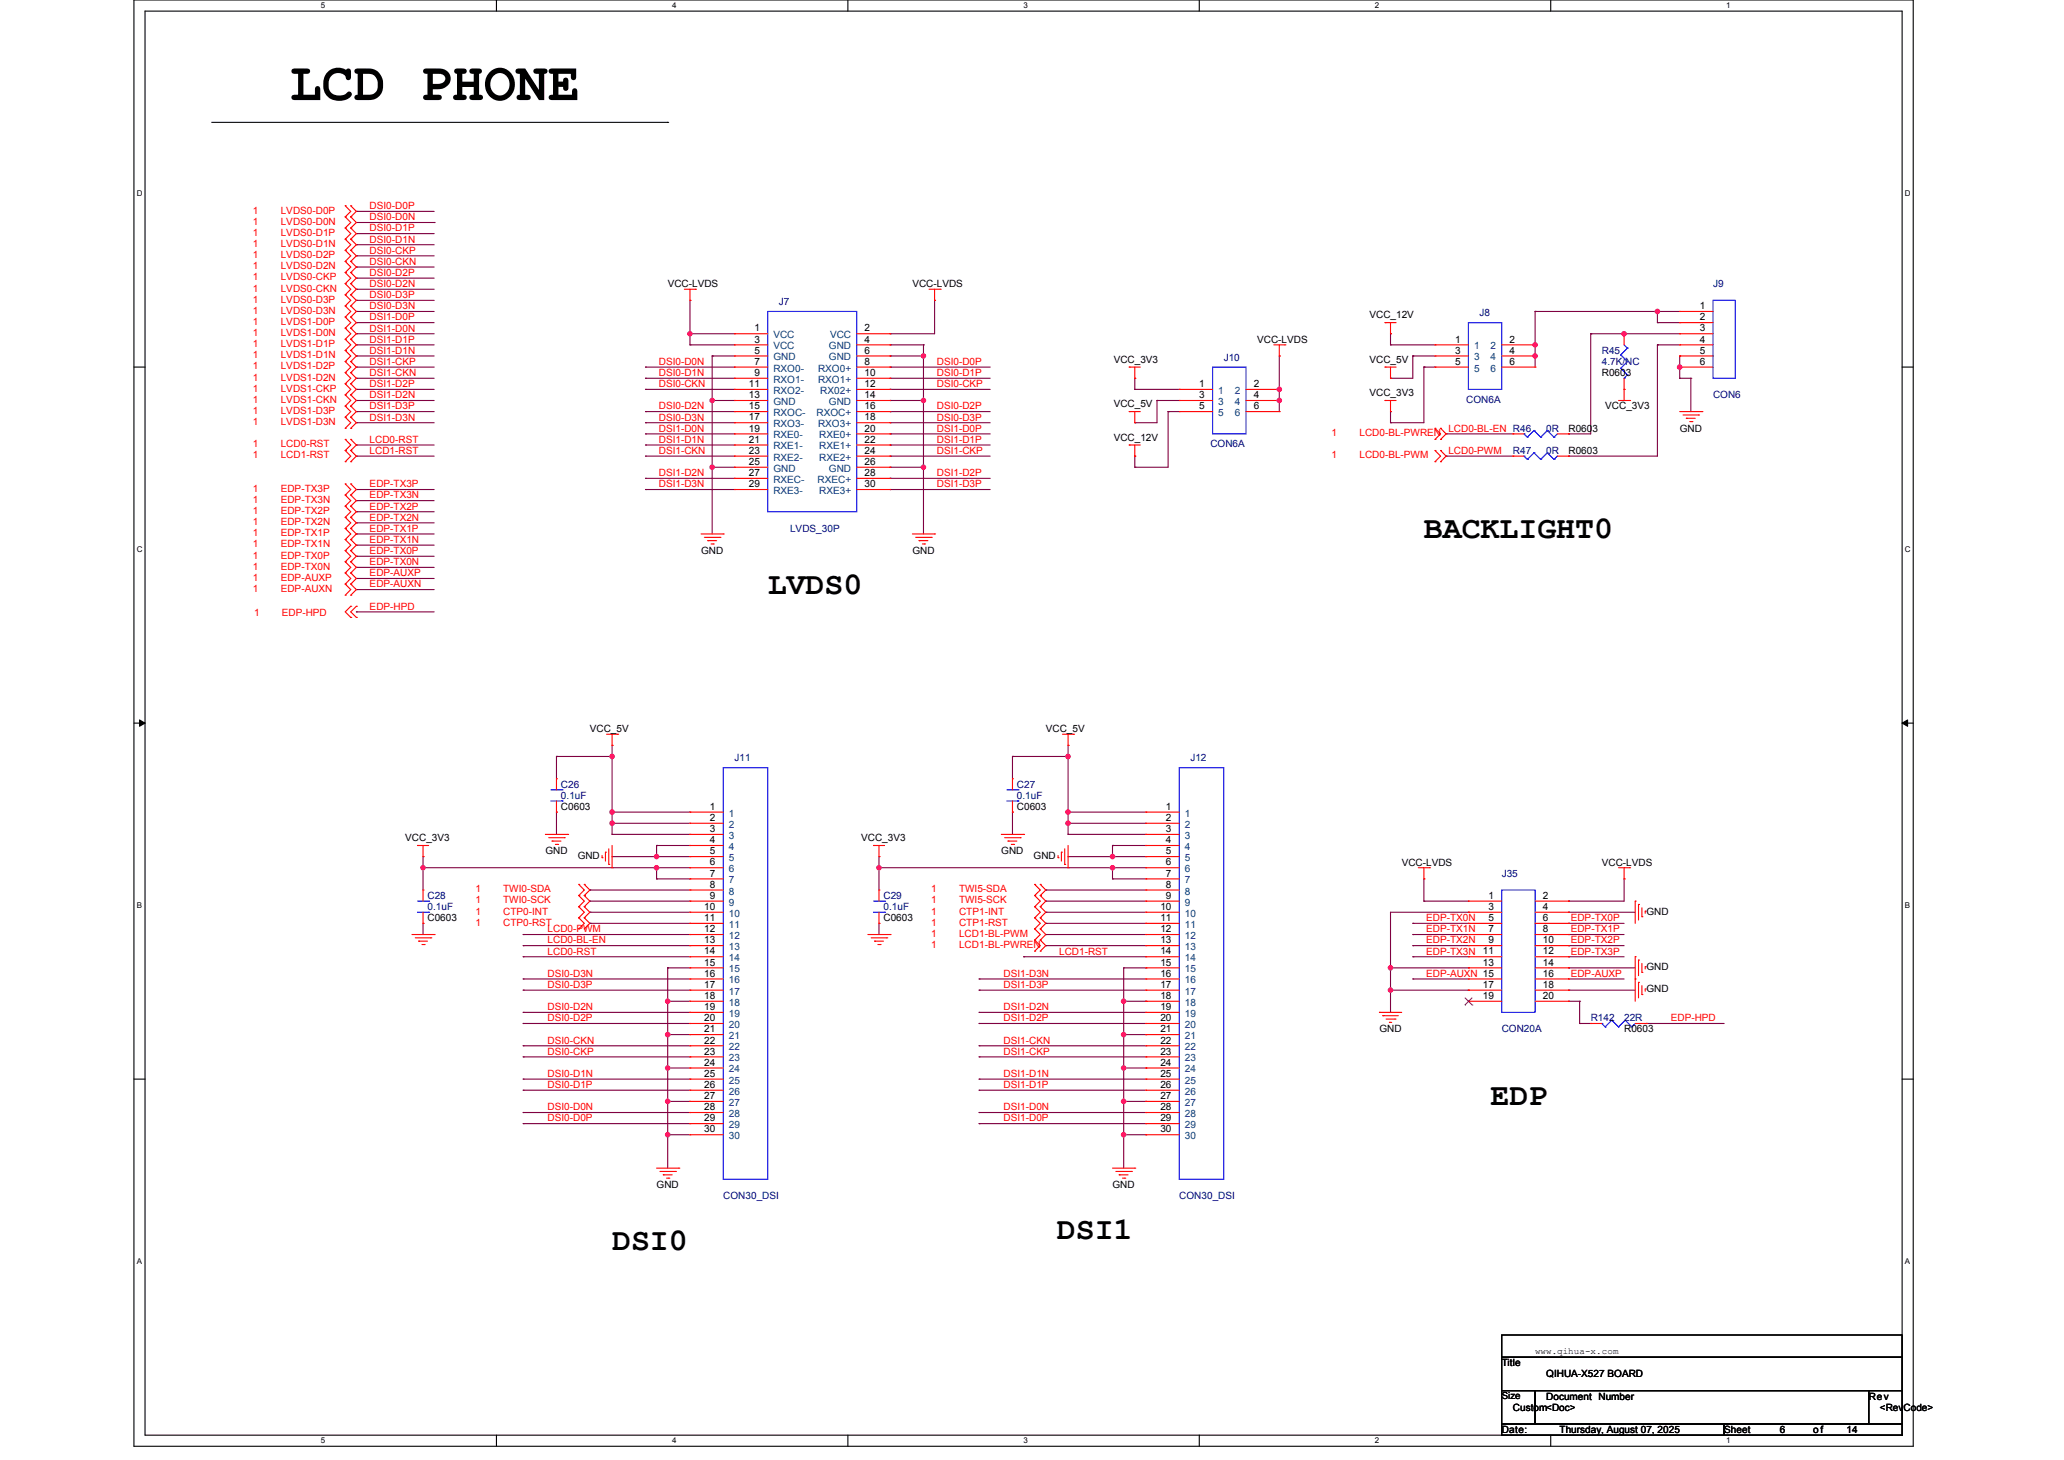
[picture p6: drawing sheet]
<svg xmlns="http://www.w3.org/2000/svg" width="297mm" height="210mm" viewBox="0 0 297 210" stroke-linecap="round" stroke-linejoin="round" font-family="sans-serif">
<path d="M19.3 0h256v208h-256zM20.9 1.6h252.8v204.8h-252.8z" fill="none" stroke="#000" stroke-width=".16"/>
<g fill="#fff">
<path d="M46.2 .2h.6v1.2h-.6z"/>
<path d="M46.2 206.6h.6v1.3h-.6z"/>
</g>
<path d="M71.4 0v1.6M71.4 206.4v1.6" fill="none" stroke="#000" stroke-width=".16"/>
<g fill="#fff">
<path d="M96.7 .2h.7v1.2h-.7z"/>
<path d="M96.7 206.6h.7v1.3h-.7z"/>
</g>
<path d="M122 0v1.6M122 206.4v1.6" fill="none" stroke="#000" stroke-width=".16"/>
<g fill="#fff">
<path d="M147.3 .2h.6v1.2h-.6z"/>
<path d="M147.3 206.6h.6v1.3h-.6z"/>
</g>
<path d="M172.6 0v1.6M172.6 206.4v1.6" fill="none" stroke="#000" stroke-width=".16"/>
<g fill="#fff">
<path d="M197.9 .2h.6v1.2h-.6z"/>
<path d="M197.9 206.6h.6v1.3h-.6z"/>
</g>
<path d="M223.1 0v1.6M223.1 206.4v1.6" fill="none" stroke="#000" stroke-width=".16"/>
<g fill="#fff">
<path d="M248.4 .2h.7v1.2h-.7z"/>
<path d="M248.4 206.6h.7v1.3h-.7z"/>
<path d="M19.7 27.2h.8v1.3h-.8z"/>
<path d="M274.1 27.2h.8v1.3h-.8z"/>
<path d="M19.7 78.4h.8v1.3h-.8z"/>
<path d="M274.1 78.4h.8v1.3h-.8z"/>
</g>
<path d="M19.3 52.8h1.6M273.7 52.8h1.6" fill="none" stroke="#000" stroke-width=".16"/>
<g fill="#fff">
<path d="M19.7 129.6h.7v1.3h-.7z"/>
<path d="M274.1 129.6h.8v1.3h-.8z"/>
</g>
<path d="M19.3 104h1.6M273.7 104h1.6" fill="none" stroke="#000" stroke-width=".16"/>
<path d="M20.1 103.5l.8 .5-.8 .5zM273.7 104l.8-.5v1z" fill="#000" stroke="#000" stroke-width=".14"/>
<g fill="#fff">
<path d="M19.7 180.8h.7v1.3h-.7z"/>
<path d="M274.1 180.8h.8v1.3h-.8z"/>
</g>
<path d="M30.5 17.6h65.6M96.1 17.6h.1M19.3 155.2h1.6M273.7 155.2h1.6M216.1 192h57.6v3.2h-57.6zM216.1 195.2h57.6v4.8h-57.6zM216.1 200h4.8v4.8h-4.8zM216.1 204.8h32v1.6h-32zM220.9 200h48v4.8h-48zM248.1 204.8h25.6v1.6h-25.6zM268.9 200h4.8v4.8h-4.8z" fill="none" stroke="#000" stroke-width=".16"/>
<g fill="none" stroke="#800040" stroke-width=".16">
<path d="M51.3 35.2h.1M51.3 38.4h.1M51.3 30.4h.1M51.3 33.6h.1M51.3 36.8h.1M51.3 32h11.2M51.3 35.2h11.2M51.3 38.4h11.2M51.3 30.4h11.2M51.3 33.6h11.2M51.3 36.8h11.2M62.5 32h.1"/>
<path d="M51.3 41.6h.1M51.3 44.8h.1M51.3 48h.1M51.3 51.2h.1M51.3 54.4h.1M51.3 57.6h.1M51.3 40h.1M51.3 43.2h.1M51.3 46.4h.1M51.3 49.6h.1M51.3 52.8h.1M51.3 56h.1"/>
<path d="M51.3 59.2h.1M51.3 49.6h11.2M51.3 48h11.2M51.3 57.6h11.2M51.3 51.2h11.2M51.3 52.8h11.2M51.3 54.4h11.2M51.3 56h11.2M51.3 59.2h11.2M51.3 44.8h11.2M51.3 46.4h11.2M51.3 41.6h11.2"/>
<path d="M51.3 40h11.2M51.3 43.2h11.2M92.9 52.8h.1M92.9 54.4h.1M92.9 56h.1M92.9 59.2h.1M92.9 52.8h12.8M92.9 54.4h12.8M92.9 56h12.8M92.9 59.2h12.8M99.3 43.2h.1M99.3 49.6h.1"/>
<path d="M99.3 48h.1M99.3 43.2v6.4M99.3 49.6h6.4M99.3 48h6.4M102.5 57.6h.1M102.5 51.2h.1M102.5 51.2v25.6M102.5 57.6h3.2M102.5 51.2h3.2M128.1 48h.1M128.1 57.6h.1M128.1 49.6h.1"/>
<path d="M128.1 51.2h.1M128.1 52.8h.1M128.1 54.4h.1M128.1 56h.1M128.1 59.2h.1M128.1 49.6h4.8M128.1 57.6h4.8M128.1 51.2h4.8M128.1 52.8h14.4M128.1 54.4h14.4M128.1 56h14.4M128.1 59.2h14.4"/>
<path d="M132.9 57.6h.1M132.9 49.6h.1M132.9 51.2h.1M132.9 49.6v27.2M134.5 43.2h.1M134.5 43.2v4.8h-6.4M163.3 56h.1M163.3 54.4h.1M163.3 56h6.4M163.3 54.4v1.6M166.5 57.6h.1M166.5 57.6h3.2"/>
<path d="M166.5 57.6v3.2h-3.2M168.1 59.2h.1M168.1 59.2v8h-4.8M168.1 59.2h1.6M184.1 56h.1M184.1 57.6h.1M184.1 51.2h.1M184.1 51.2v8M200.1 54.4h.1M200.1 49.6h.1M200.1 48h.1M200.1 59.2h.1"/>
<path d="M200.1 49.6h6.4M200.1 48v1.6M200.1 59.2v1.6M203.3 51.2h.1M203.3 51.2h3.2M203.3 51.2v3.2h-3.2M204.9 52.8h.1M204.9 52.8h1.6M204.9 52.8v8h-4.8M220.9 49.6h.1M220.9 51.2h.1M220.9 44.8h.1"/>
<path d="M220.9 44.8v8M220.9 44.8h20.8M228.9 48h.1M228.9 48h12.8M228.9 48v14.4h-3.2M233.7 48h.1M238.5 46.4h.1M238.5 44.8h.1M238.5 49.6h.1M238.5 49.6h3.2M238.5 49.6v16h-12.8M238.5 46.4h3.2"/>
<path d="M238.5 44.8v1.6M241.7 52.8h.1M241.7 51.2h.1M241.7 54.4h.1M241.7 54.4h1.6M241.7 51.2v3.2M243.3 54.4h.1M243.3 54.4v4.8M51.3 60.8h.1M51.3 65.6h.1M51.3 64h.1M51.3 72h.1"/>
<path d="M51.3 75.2h.1M51.3 78.4h.1M51.3 70.4h.1M51.3 73.6h.1M51.3 76.8h.1M51.3 60.8h11.2M51.3 64h11.2M51.3 65.6h11.2M51.3 70.4h11.2M51.3 72h11.2M51.3 75.2h11.2M51.3 78.4h11.2"/>
<path d="M51.3 73.6h11.2M51.3 76.8h11.2M92.9 60.8h.1M92.9 62.4h.1M92.9 64h.1M92.9 65.6h.1M92.9 68.8h.1M92.9 70.4h.1M92.9 60.8h12.8M92.9 62.4h12.8M92.9 64h12.8M92.9 65.6h12.8"/>
<path d="M92.9 68.8h12.8M92.9 70.4h12.8M102.5 67.2h.1M102.5 67.2h3.2M128.1 67.2h.1M128.1 60.8h.1M128.1 62.4h.1M128.1 64h.1M128.1 65.6h.1M128.1 68.8h.1M128.1 70.4h.1M128.1 67.2h4.8"/>
<path d="M128.1 60.8h14.4M128.1 62.4h14.4M128.1 64h14.4M128.1 65.6h14.4M128.1 68.8h14.4M128.1 70.4h14.4M132.9 67.2h.1M163.3 60.8h.1M163.3 67.2h.1M163.3 65.6h.1M163.3 65.6v1.6M200.1 60.8h.1"/>
<path d="M208.1 62.4h.1M208.1 65.6h.1M208.1 62.4h9.6M208.1 65.6h9.6M225.7 62.4h.1M225.7 65.6h.1M51.3 88h.1M51.3 81.6h.1M51.3 84.8h.1M51.3 80h.1M51.3 83.2h.1M51.3 88h11.2"/>
<path d="M51.3 81.6h11.2M51.3 84.8h11.2M51.3 80h11.2M51.3 83.2h11.2M80.1 108.8h.1M80.1 116.8h.1M80.1 108.8v3.2M80.1 116.8v3.2M80.1 108.8h8M88.1 116.8h.1M88.1 118.4h.1M88.1 107.2h.1"/>
<path d="M88.1 108.8h.1M88.1 107.2v12.8M88.1 116.8h11.2M88.1 118.4h11.2M145.7 108.8h.1M145.7 116.8h.1M145.7 108.8h8M145.7 108.8v3.2M145.7 116.8v3.2M153.7 116.8h.1M153.7 118.4h.1M153.7 107.2h.1"/>
<path d="M153.7 108.8h.1M153.7 116.8h11.2M153.7 118.4h11.2M153.7 107.2v12.8M60.9 132.8h.1M60.9 123.2h.1M60.9 124.8h.1M60.9 123.2v4.8M60.9 132.8v1.6M60.9 124.8h38.4M75.3 137.6h.1M75.3 134.4h.1"/>
<path d="M75.3 136h.1M75.3 137.6h24M75.3 134.4h24M75.3 136h24M84.9 131.2h.1M84.9 129.6h.1M84.9 128h.1M84.9 132.8h.1M84.9 131.2h14.4M84.9 129.6h14.4M84.9 128h14.4M84.9 132.8h14.4"/>
<path d="M88.1 120h.1M88.1 123.2h.1M88.1 120h11.2M88.1 123.2h11.2M94.5 121.6h.1M94.5 123.2h.1M94.5 126.4h.1M94.5 124.8h.1M94.5 121.6h4.8M94.5 121.6v1.6M94.5 124.8v1.6M94.5 126.4h4.8"/>
<path d="M96.1 139.2h.1M96.1 139.2v28.8M96.1 139.2h3.2M126.5 132.8h.1M126.5 123.2h.1M126.5 124.8h.1M126.5 124.8h38.4M126.5 123.2v4.8M126.5 132.8v1.6M147.3 137.6h.1M147.3 137.6h17.6M150.5 131.2h.1"/>
<path d="M150.5 134.4h.1M150.5 136h.1M150.5 129.6h.1M150.5 128h.1M150.5 132.8h.1M150.5 131.2h14.4M150.5 134.4h14.4M150.5 136h14.4M150.5 129.6h14.4M150.5 128h14.4M150.5 132.8h14.4M153.7 120h.1"/>
<path d="M153.7 123.2h.1M153.7 120h11.2M153.7 123.2h11.2M160.1 121.6h.1M160.1 123.2h.1M160.1 126.4h.1M160.1 124.8h.1M160.1 121.6h4.8M160.1 126.4h4.8M160.1 121.6v1.6M160.1 124.8v1.6M161.7 139.2h.1"/>
<path d="M161.7 139.2h3.2M161.7 139.2v28.8M164.9 139.2h.1M200.1 139.2h.1M200.1 139.2h11.2M203.3 132.8h.1M203.3 134.4h.1M203.3 136h.1M203.3 137.6h.1M203.3 137.6h8M203.3 134.4h8M203.3 136h8"/>
<path d="M203.3 132.8h8M204.9 129.6h.1M204.9 126.4h.1M204.9 126.4v3.2M204.9 129.6h6.4M211.3 131.2h.1M211.3 139.2h.1M211.3 131.2h-11.2v14.4M225.7 129.6h.1M225.7 131.2h.1M225.7 132.8h.1M225.7 134.4h.1"/>
<path d="M225.7 136h.1M225.7 137.6h.1M225.7 139.2h.1M225.7 137.6h8M225.7 131.2h9.6M225.7 134.4h8M225.7 136h8M225.7 132.8h8M225.7 139.2h9.6M233.7 126.4h.1M233.7 126.4v3.2h-8M75.3 140.8h.1"/>
<path d="M75.3 145.6h.1M75.3 147.2h.1M75.3 142.4h.1M75.3 150.4h.1M75.3 152h.1M75.3 155.2h.1M75.3 156.8h.1M75.3 140.8h24M75.3 145.6h24M75.3 147.2h24M75.3 142.4h24M75.3 150.4h24"/>
<path d="M75.3 152h24M75.3 155.2h24M75.3 156.8h24M96.1 144h.1M96.1 148.8h.1M96.1 158.4h.1M96.1 153.6h.1M96.1 148.8h3.2M96.1 158.4h3.2M96.1 144h3.2M96.1 153.6h3.2M140.9 140.8h.1"/>
<path d="M140.9 145.6h.1M140.9 147.2h.1M140.9 142.4h.1M140.9 150.4h.1M140.9 152h.1M140.9 155.2h.1M140.9 156.8h.1M140.9 140.8h24M140.9 145.6h24M140.9 147.2h24M140.9 142.4h24M140.9 150.4h24"/>
<path d="M140.9 152h24M140.9 155.2h24M140.9 156.8h24M161.7 144h.1M161.7 148.8h.1M161.7 158.4h.1M161.7 153.6h.1M161.7 148.8h3.2M161.7 158.4h3.2M161.7 144h3.2M161.7 153.6h3.2M164.9 148.8h.1"/>
<path d="M164.9 158.4h.1M164.9 144h.1M164.9 153.6h.1M200.1 142.4h.1M200.1 145.6h.1M200.1 142.4h11.2M203.3 140.8h.1M203.3 140.8h8M211.3 142.4h.1M225.7 140.8h.1M225.7 142.4h.1M225.7 144h.1"/>
<path d="M225.7 140.8h8M225.7 142.4h9.6M225.7 144h1.6M227.3 144h.1M227.3 147.2h.1M227.3 147.2h1.6M227.3 144v3.2M236.9 147.2h.1M236.9 147.2h11.2M75.3 160h.1M75.3 161.6h.1M75.3 160h24"/>
<path d="M75.3 161.6h24M96.1 163.2h.1M96.1 163.2h3.2M140.9 160h.1M140.9 161.6h.1M140.9 160h24M140.9 161.6h24M161.7 163.2h.1M161.7 163.2h3.2M164.9 163.2h.1"/>
</g>
<g fill="#f0f" stroke="#f0f" stroke-width=".16">
<circle cx="99.3" cy="48" r=".31"/>
<circle cx="102.5" cy="67.2" r=".31"/>
<circle cx="102.5" cy="57.6" r=".31"/>
<circle cx="132.9" cy="67.2" r=".31"/>
<circle cx="132.9" cy="57.6" r=".31"/>
<circle cx="132.9" cy="51.2" r=".31"/>
<circle cx="184.1" cy="57.6" r=".31"/>
<circle cx="184.1" cy="56" r=".31"/>
<circle cx="220.9" cy="51.2" r=".31"/>
<circle cx="220.9" cy="49.6" r=".31"/>
<circle cx="238.5" cy="44.8" r=".31"/>
<circle cx="233.7" cy="48" r=".31"/>
<circle cx="241.7" cy="52.8" r=".32"/>
<circle cx="88.1" cy="118.4" r=".32"/>
<circle cx="88.1" cy="116.8" r=".32"/>
<circle cx="94.5" cy="123.2" r=".31"/>
<circle cx="88.1" cy="108.8" r=".32"/>
<circle cx="94.5" cy="124.8" r=".31"/>
<circle cx="60.9" cy="124.8" r=".31"/>
<circle cx="96.1" cy="148.8" r=".32"/>
<circle cx="96.1" cy="163.2" r=".31"/>
<circle cx="96.1" cy="144" r=".31"/>
<circle cx="96.1" cy="158.4" r=".32"/>
<circle cx="96.1" cy="153.6" r=".31"/>
<circle cx="153.7" cy="118.4" r=".32"/>
<circle cx="153.7" cy="116.8" r=".32"/>
<circle cx="160.1" cy="123.2" r=".31"/>
<circle cx="153.7" cy="108.8" r=".32"/>
<circle cx="160.1" cy="124.8" r=".32"/>
<circle cx="126.5" cy="124.8" r=".31"/>
<circle cx="161.7" cy="148.8" r=".32"/>
<circle cx="161.7" cy="163.2" r=".31"/>
<circle cx="161.7" cy="144" r=".31"/>
<circle cx="161.7" cy="158.4" r=".32"/>
<circle cx="161.7" cy="153.6" r=".31"/>
<circle cx="200.1" cy="142.4" r=".32"/>
<circle cx="200.1" cy="139.2" r=".31"/>
</g>
<g fill="none" stroke="#f00" stroke-width=".16">
<path d="M49.7 31.2h.1M49.7 32.8h.1M49.7 34.4h.1M49.7 36h.1M49.7 37.6h.1M49.7 39.2h.1M49.7 29.6h.1M49.7 31.2l.8 .8-.8 .8M49.7 34.4l.8 .8-.8 .8M49.7 37.6l.8 .8-.8 .8M49.7 29.6l.8 .8-.8 .8M49.7 32.8l.8 .8-.8 .8"/>
<path d="M49.7 36l.8 .8-.8 .8M49.7 39.2l.8 .8-.8 .8M50.5 32.8h.1M50.5 31.2h.1M50.5 36h.1M50.5 34.4h.1M50.5 39.2h.1M50.5 37.6h.1M50.5 29.6h.1M50.5 31.2l.8 .8-.8 .8M50.5 34.4l.8 .8-.8 .8M50.5 37.6l.8 .8-.8 .8"/>
<path d="M50.5 29.6l.8 .8-.8 .8M50.5 32.8l.8 .8-.8 .8M50.5 36l.8 .8-.8 .8M50.5 39.2l.8 .8-.8 .8M49.7 40.8h.1M49.7 42.4h.1M49.7 44h.1M49.7 45.6h.1M49.7 47.2h.1M49.7 48.8h.1M49.7 50.4h.1M49.7 52h.1"/>
<path d="M49.7 53.6h.1M49.7 55.2h.1M49.7 56.8h.1M49.7 58.4h.1M49.7 40.8l.8 .8-.8 .8M49.7 44l.8 .8-.8 .8M49.7 47.2l.8 .8-.8 .8M49.7 50.4l.8 .8-.8 .8M49.7 53.6l.8 .8-.8 .8M49.7 56.8l.8 .8-.8 .8M49.7 42.4l.8 .8-.8 .8M49.7 45.6l.8 .8-.8 .8"/>
<path d="M49.7 48.8l.8 .8-.8 .8M49.7 52l.8 .8-.8 .8M49.7 55.2l.8 .8-.8 .8M49.7 58.4l.8 .8-.8 .8M50.5 42.4h.1M50.5 40.8h.1M50.5 45.6h.1M50.5 44h.1M50.5 48.8h.1M50.5 47.2h.1M50.5 52h.1M50.5 50.4h.1"/>
<path d="M50.5 55.2h.1M50.5 53.6h.1M50.5 58.4h.1M50.5 56.8h.1M50.5 40.8l.8 .8-.8 .8M50.5 44l.8 .8-.8 .8M50.5 47.2l.8 .8-.8 .8M50.5 50.4l.8 .8-.8 .8M50.5 53.6l.8 .8-.8 .8M50.5 56.8l.8 .8-.8 .8M50.5 42.4l.8 .8-.8 .8M50.5 45.6l.8 .8-.8 .8"/>
<path d="M50.5 48.8l.8 .8-.8 .8M50.5 52l.8 .8-.8 .8M50.5 55.2l.8 .8-.8 .8M50.5 58.4l.8 .8-.8 .8M98.5 41.6h1.6M99.3 43.2h.1M99.3 41.6v1.6M100.1 41.6h.1M105.7 48h.1M105.7 49.6h.1M105.7 51.2h.1M105.7 52.8h.1"/>
<path d="M105.7 54.4h.1M105.7 56h.1M105.7 57.6h.1M105.7 59.2h.1M105.7 52.8h4.8M105.7 59.2h4.8M105.7 49.6h4.8M105.7 57.6h4.8M105.7 48h4.8M105.7 51.2h4.8M105.7 56h4.8M105.7 54.4h4.8"/>
<path d="M123.3 52.8h4.8M123.3 59.2h4.8M123.3 49.6h4.8M123.3 57.6h4.8M123.3 48h4.8M123.3 51.2h4.8M123.3 56h4.8M123.3 54.4h4.8M128.1 48h.1M128.1 49.6h.1M128.1 51.2h.1M128.1 52.8h.1"/>
<path d="M128.1 54.4h.1M128.1 56h.1M128.1 57.6h.1M128.1 59.2h.1M133.7 41.6h1.6M134.5 43.2h.1M134.5 41.6v1.6M135.3 41.6h.1M162.5 52.8h.1M162.5 59.2h.1M162.5 52.8h1.6M162.5 59.2h1.6"/>
<path d="M163.3 54.4h.1M163.3 52.8v1.6M163.3 59.2v1.6M169.7 56h.1M169.7 57.6h.1M169.7 59.2h.1M169.7 59.2h4.8M169.7 57.6h4.8M169.7 56h4.8M179.3 59.2h4.8M179.3 57.6h4.8M179.3 56h4.8"/>
<path d="M183.3 49.6h1.6M184.1 51.2h.1M184.1 56h.1M184.1 57.6h.1M184.1 59.2h.1M184.1 49.6v1.6M184.9 49.6h.1M199.3 46.4h.1M199.3 52.8h.1M199.3 57.6h.1M199.3 52.8h1.6M199.3 46.4h1.6"/>
<path d="M199.3 57.6h1.6M200.1 48h.1M200.1 54.4h.1M200.1 59.2h.1M200.1 46.4v1.6M200.1 52.8v1.6M200.1 57.6v1.6M206.5 49.6h.1M206.5 51.2h.1M206.5 52.8h.1M206.5 52.8h4.8M206.5 49.6h4.8"/>
<path d="M206.5 51.2h4.8M216.1 52.8h4.8M216.1 49.6h4.8M216.1 51.2h4.8M220.9 49.6h.1M220.9 51.2h.1M220.9 52.8h.1M232.9 57.6h1.6M233.7 56h.1M233.7 48h.1M233.7 48v1.6M233.7 54.4v3.2"/>
<path d="M234.5 57.6h.1M241.7 44.8h.1M241.7 46.4h.1M241.7 48h.1M241.7 49.6h.1M241.7 51.2h.1M241.7 52.8h.1M241.7 52.8h4.8M241.7 59.2h3.2M241.7 49.6h4.8M241.7 46.4h4.8M241.7 44.8h4.8"/>
<path d="M241.7 48h4.8M241.7 51.2h4.8M242.2 59.7h2.2M244.4 59.7h.1M244.9 59.2h.1M49.7 60h.1M49.7 61.6h.1M49.7 64.8h.1M49.7 66.4h.1M49.7 63.2h.1M49.7 71.2h.1M49.7 72.8h.1"/>
<path d="M49.7 74.4h.1M49.7 76h.1M49.7 77.6h.1M49.7 79.2h.1M49.7 69.6h.1M49.7 60l.8 .8-.8 .8M49.7 64.8l.8 .8-.8 .8M49.7 63.2l.8 .8-.8 .8M49.7 71.2l.8 .8-.8 .8M49.7 74.4l.8 .8-.8 .8M49.7 77.6l.8 .8-.8 .8M49.7 69.6l.8 .8-.8 .8"/>
<path d="M49.7 72.8l.8 .8-.8 .8M49.7 76l.8 .8-.8 .8M49.7 79.2l.8 .8-.8 .8M50.5 61.6h.1M50.5 60h.1M50.5 66.4h.1M50.5 64.8h.1M50.5 63.2h.1M50.5 72.8h.1M50.5 71.2h.1M50.5 76h.1M50.5 74.4h.1"/>
<path d="M50.5 79.2h.1M50.5 77.6h.1M50.5 69.6h.1M50.5 60l.8 .8-.8 .8M50.5 64.8l.8 .8-.8 .8M50.5 63.2l.8 .8-.8 .8M50.5 71.2l.8 .8-.8 .8M50.5 74.4l.8 .8-.8 .8M50.5 77.6l.8 .8-.8 .8M50.5 69.6l.8 .8-.8 .8M50.5 72.8l.8 .8-.8 .8M50.5 76l.8 .8-.8 .8"/>
<path d="M50.5 79.2l.8 .8-.8 .8M100.9 76.8h3.2M101.4 77.3h2.2M101.8 77.8h.1M101.8 77.8h1.3M102.3 78.2h.3M102.6 78.2h.1M103.6 77.3h.1M104.1 76.8h.1M105.7 60.8h.1M105.7 62.4h.1M105.7 64h.1"/>
<path d="M105.7 65.6h.1M105.7 67.2h.1M105.7 68.8h.1M105.7 70.4h.1M105.7 64h4.8M105.7 65.6h4.8M105.7 62.4h4.8M105.7 60.8h4.8M105.7 67.2h4.8M105.7 68.8h4.8M105.7 70.4h4.8M123.3 64h4.8"/>
<path d="M123.3 65.6h4.8M123.3 62.4h4.8M123.3 60.8h4.8M123.3 67.2h4.8M123.3 68.8h4.8M123.3 70.4h4.8M128.1 60.8h.1M128.1 62.4h.1M128.1 64h.1M128.1 65.6h.1M128.1 67.2h.1M128.1 68.8h.1"/>
<path d="M128.1 70.4h.1M131.3 76.8h3.2M131.8 77.3h2.2M132.2 77.8h.1M132.2 77.8h1.3M132.7 78.2h.3M133 78.2h.1M134 77.3h.1M134.5 76.8h.1M162.5 64h.1M162.5 64h1.6M163.3 60.8h.1"/>
<path d="M163.3 65.6h.1M163.3 64v1.6M206.5 61.6h.1M206.5 63.2h.1M206.5 64.8h.1M206.5 66.4h.1M206.5 61.6l.8 .8-.8 .8M206.5 64.8l.8 .8-.8 .8M207.3 63.2h.1M207.3 61.6h.1M207.3 66.4h.1M207.3 64.8h.1"/>
<path d="M207.3 61.6l.8 .8-.8 .8M207.3 64.8l.8 .8-.8 .8M217.7 65.6h.1M217.7 62.4h.1M217.7 65.6h1.6M217.7 62.4h1.6M224.1 65.6h1.6M224.1 62.4h1.6M225.7 65.6h.1M225.7 62.4h.1M242.7 60.2h.1M242.7 60.2h1.2"/>
<path d="M243.1 60.6h.4M243.5 60.6h.1M49.7 80.8h.1M49.7 82.4h.1M49.7 84h.1M49.7 85.6h.1M49.7 80.8l.8 .8-.8 .8M49.7 84l.8 .8-.8 .8M49.7 82.4l.8 .8-.8 .8M50.5 87.2h.1M50.5 88.8h.1M50.5 82.4h.1"/>
<path d="M50.5 80.8h.1M50.5 85.6h.1M50.5 84h.1M50.5 87.2l-.8 .8 .8 .8M50.5 80.8l.8 .8-.8 .8M50.5 84l.8 .8-.8 .8M50.5 82.4l.8 .8-.8 .8M51.3 87.2h.1M51.3 88.8h.1M51.3 87.2l-.8 .8 .8 .8M80.1 116.8h.1M80.1 112h.1"/>
<path d="M80.1 112v1.6M80.1 115.2v1.6M87.3 105.6h1.6M88.1 107.2h.1M88.1 105.6v1.6M88.9 105.6h.1M99.3 116.8h.1M99.3 118.4h.1M99.3 116.8h4.8M99.3 118.4h4.8M145.7 116.8h.1M145.7 112h.1"/>
<path d="M145.7 112v1.6M145.7 115.2v1.6M152.9 105.6h1.6M153.7 107.2h.1M153.7 105.6v1.6M154.5 105.6h.1M164.9 116.8h.1M164.9 118.4h.1M164.9 116.8h4.8M164.9 118.4h4.8M59.3 134.4h3.2M59.8 134.9h2.2"/>
<path d="M60.1 121.6h.1M60.1 121.6h1.6M60.2 135.4h.1M60.2 135.4h1.3M60.7 135.9h.3M60.9 123.2h.1M60.9 132.8h.1M60.9 128h.1M60.9 121.6v1.6M60.9 128v1.6M60.9 131.2v1.6M61 135.9h.1"/>
<path d="M62 134.9h.1M62.5 134.4h.1M78.5 120h3.2M79 120.5h2.2M79.4 121h.1M79.4 121h1.3M79.9 121.5h.3M80.2 121.5h.1M81.2 120.5h.1M81.7 120h.1M83.3 130.4h.1M83.3 132h.1"/>
<path d="M83.3 133.6h.1M83.3 128.8h.1M83.3 127.2h.1M83.3 130.4l.8 .8-.8 .8M83.3 132l.8 .8-.8 .8M83.3 128.8l.8 .8-.8 .8M83.3 127.2l.8 .8-.8 .8M84.1 132h.1M84.1 130.4h.1M84.1 133.6h.1M84.1 128.8h.1M84.1 127.2h.1"/>
<path d="M84.1 130.4l.8 .8-.8 .8M84.1 132l.8 .8-.8 .8M84.1 128.8l.8 .8-.8 .8M84.1 127.2l.8 .8-.8 .8M86.6 123.4h.1M86.6 123.1v.3M87.1 122.6h.1M87.1 122.6v1.3M87.6 124.3h.1M87.6 122.1v2.2M88.1 124.8h.1M88.1 121.6v3.2"/>
<path d="M99.3 120h.1M99.3 121.6h.1M99.3 123.2h.1M99.3 124.8h.1M99.3 126.4h.1M99.3 128h.1M99.3 129.6h.1M99.3 131.2h.1M99.3 132.8h.1M99.3 134.4h.1M99.3 136h.1M99.3 137.6h.1"/>
<path d="M99.3 139.2h.1M99.3 134.4h4.8M99.3 121.6h4.8M99.3 120h4.8M99.3 124.8h4.8M99.3 123.2h4.8M99.3 126.4h4.8M99.3 128h4.8M99.3 129.6h4.8M99.3 131.2h4.8M99.3 132.8h4.8M99.3 136h4.8"/>
<path d="M99.3 137.6h4.8M99.3 139.2h4.8M124.9 134.4h3.2M125.4 134.9h2.2M125.7 121.6h.1M125.7 121.6h1.6M125.8 135.4h.1M125.8 135.4h1.3M126.3 135.9h.3M126.5 123.2h.1M126.5 132.8h.1M126.5 128h.1"/>
<path d="M126.5 121.6v1.6M126.5 128v1.6M126.5 131.2v1.6M126.6 135.9h.1M127.6 134.9h.1M128.1 134.4h.1M144.1 120h3.2M144.6 120.5h2.2M145 121h.1M145 121h1.3M145.5 121.5h.3M145.8 121.5h.1"/>
<path d="M146.8 120.5h.1M147.3 120h.1M148.9 130.4h.1M148.9 132h.1M148.9 133.6h.1M148.9 128.8h.1M148.9 127.2h.1M148.9 135.2h.1M148.9 136.8h.1M148.9 130.4l.8 .8-.8 .8M148.9 132l.8 .8-.8 .8M148.9 128.8l.8 .8-.8 .8"/>
<path d="M148.9 127.2l.8 .8-.8 .8M148.9 133.6l.8 .8-.8 .8M148.9 135.2l.8 .8-.8 .8M149.7 132h.1M149.7 130.4h.1M149.7 133.6h.1M149.7 128.8h.1M149.7 127.2h.1M149.7 135.2h.1M149.7 136.8h.1M149.7 130.4l.8 .8-.8 .8M149.7 132l.8 .8-.8 .8"/>
<path d="M149.7 128.8l.8 .8-.8 .8M149.7 127.2l.8 .8-.8 .8M149.7 133.6l.8 .8-.8 .8M149.7 135.2l.8 .8-.8 .8M152.3 123.4h.1M152.3 123.1v.3M152.7 122.6h.1M152.7 122.6v1.3M153.2 124.3h.1M153.2 122.1v2.2M153.7 124.8h.1M153.7 121.6v3.2"/>
<path d="M164.9 120h.1M164.9 121.6h.1M164.9 123.2h.1M164.9 124.8h.1M164.9 126.4h.1M164.9 128h.1M164.9 129.6h.1M164.9 131.2h.1M164.9 132.8h.1M164.9 134.4h.1M164.9 136h.1M164.9 137.6h.1"/>
<path d="M164.9 139.2h.1M164.9 134.4h4.8M164.9 121.6h4.8M164.9 120h4.8M164.9 124.8h4.8M164.9 123.2h4.8M164.9 126.4h4.8M164.9 128h4.8M164.9 129.6h4.8M164.9 131.2h4.8M164.9 132.8h4.8M164.9 136h4.8"/>
<path d="M164.9 137.6h4.8M164.9 139.2h4.8M204.1 124.8h1.6M204.9 126.4h.1M204.9 124.8v1.6M205.7 124.8h.1M211.3 129.6h.1M211.3 131.2h.1M211.3 132.8h.1M211.3 134.4h.1M211.3 136h.1M211.3 137.6h.1"/>
<path d="M211.3 139.2h.1M211.3 134.4h4.8M211.3 129.6h4.8M211.3 131.2h4.8M211.3 132.8h4.8M211.3 136h4.8M211.3 137.6h4.8M211.3 139.2h4.8M220.9 134.4h4.8M220.9 129.6h4.8M220.9 131.2h4.8M220.9 132.8h4.8"/>
<path d="M220.9 136h4.8M220.9 137.6h4.8M220.9 139.2h4.8M225.7 129.6h.1M225.7 131.2h.1M225.7 132.8h.1M225.7 134.4h.1M225.7 136h.1M225.7 137.6h.1M225.7 139.2h.1M232.9 124.8h1.6M233.7 126.4h.1"/>
<path d="M233.7 124.8v1.6M234.5 124.8h.1M235.3 129.6h.1M235.3 137.6h.1M235.3 129.6v3.2M235.3 137.6v6.4M235.8 130.1h.1M235.8 138.1h.1M235.8 130.1v2.2M235.8 138.1v2.2M236.3 131.9h.1M236.3 139.9h.1"/>
<path d="M236.3 130.6v1.3M236.3 138.6v1.3M236.7 131.1h.1M236.7 139.1h.1M236.7 131.1v.3M236.7 139.1v.3M99.3 140.8h.1M99.3 142.4h.1M99.3 144h.1M99.3 145.6h.1M99.3 147.2h.1M99.3 148.8h.1"/>
<path d="M99.3 150.4h.1M99.3 152h.1M99.3 153.6h.1M99.3 155.2h.1M99.3 156.8h.1M99.3 158.4h.1M99.3 145.6h4.8M99.3 140.8h4.8M99.3 142.4h4.8M99.3 144h4.8M99.3 147.2h4.8M99.3 148.8h4.8"/>
<path d="M99.3 150.4h4.8M99.3 152h4.8M99.3 153.6h4.8M99.3 155.2h4.8M99.3 156.8h4.8M99.3 158.4h4.8M164.9 140.8h.1M164.9 142.4h.1M164.9 144h.1M164.9 145.6h.1M164.9 147.2h.1M164.9 148.8h.1"/>
<path d="M164.9 150.4h.1M164.9 152h.1M164.9 153.6h.1M164.9 155.2h.1M164.9 156.8h.1M164.9 158.4h.1M164.9 145.6h4.8M164.9 140.8h4.8M164.9 142.4h4.8M164.9 144h4.8M164.9 147.2h4.8M164.9 148.8h4.8"/>
<path d="M164.9 150.4h4.8M164.9 152h4.8M164.9 153.6h4.8M164.9 155.2h4.8M164.9 156.8h4.8M164.9 158.4h4.8M198.5 145.6h.1M198.5 145.6h3.2M199 146.1h.1M199 146.1h2.2M199.5 146.6h1.2M199.9 147.1h.1"/>
<path d="M199.9 147.1h.4M200.7 146.6h.1M211.3 140.8h.1M211.3 142.4h.1M211.3 144h.1M211.3 140.8h4.8M211.3 142.4h4.8M211.3 144h4.8M220.9 140.8h4.8M220.9 142.4h4.8M220.9 144h4.8M225.7 140.8h.1"/>
<path d="M225.7 142.4h.1M225.7 144h.1M228.9 147.2h.1M228.9 147.2h1.6M235.3 140.8h.1M235.3 147.2h1.6M235.8 141.3h.1M235.8 141.3v2.2M236.3 143.1h.1M236.3 141.8v1.3M236.7 142.3h.1M236.7 142.3v.3"/>
<path d="M236.9 147.2h.1M94.5 168h3.2M95 168.5h2.2M95.4 169h.1M95.4 169h1.3M95.9 169.5h.3M96.2 169.5h.1M97.2 168.5h.1M97.7 168h.1M99.3 160h.1M99.3 161.6h.1M99.3 163.2h.1"/>
<path d="M99.3 160h4.8M99.3 161.6h4.8M99.3 163.2h4.8M160.1 168h3.2M160.6 168.5h2.2M161 169h.1M161 169h1.3M161.5 169.5h.4M161.9 169.5h.1M162.8 168.5h.1M163.3 168h.1M164.9 160h.1"/>
<path d="M164.9 161.6h.1M164.9 163.2h.1M164.9 160h4.8M164.9 161.6h4.8M164.9 163.2h4.8"/>
</g>
<g fill="none" stroke="#00f" stroke-width=".16">
<path d="M110.5 44.8h12.8v28.8h-12.8zM174.5 52.8h4.8v9.6h-4.8zM211.3 46.4h4.8v9.6h-4.8zM233.2 51h.1M233.2 53h.1M233.2 51l1 1M233.2 53l1 .9M233.7 54.4h.1M233.7 49.6l.5 .5M234.2 50.1h.1M234.2 52h.1M234.2 53.9h.1"/>
<path d="M234.2 50.1l-1 .9M234.2 52l-1 1M234.2 53.9l-.5 .5M246.5 43.2h3.2v11.2h-3.2zM219.3 65.6h.1M219.3 62.4h.1M219.3 65.6l.5 .5M219.3 62.4l.5 .5M219.8 66.1h.1M219.8 62.9h.1M220.7 65.1h.1M220.7 61.9h.1"/>
<path d="M220.7 65.1l1 1M220.7 65.1l-.9 1M220.7 61.9l1 1M220.7 61.9l-.9 1M221.7 66.1h.1M221.7 62.9h.1M222.7 65.1h.1M222.7 61.9h.1M222.7 65.1l.9 1M222.7 65.1l-1 1M222.7 61.9l.9 1M222.7 61.9l-1 1"/>
<path d="M223.6 66.1h.1M223.6 62.9h.1M224.1 65.6l-.5 .5M224.1 62.4l-.5 .5M79.3 115.2h1.6M79.3 113.6h1.6M80.9 115.2h.1M80.9 113.6h.1M104.1 110.4h6.4v59.2h-6.4zM144.9 115.2h1.6M144.9 113.6h1.6M146.5 115.2h.1"/>
<path d="M146.5 113.6h.1M169.7 110.4h6.4v59.2h-6.4zM60.1 131.2h1.6M60.1 129.6h1.6M61.7 131.2h.1M61.7 129.6h.1M125.7 131.2h1.6M125.7 129.6h1.6M127.3 131.2h.1M127.3 129.6h.1M216.1 128h4.8v17.6h-4.8zM230.5 147.2h.1"/>
<path d="M230.5 147.2l.5 .5M231 147.7h.1M231.9 146.7h.1M231.9 146.7l1 1M231.9 146.7l-.9 1M232.9 147.7h.1M233.9 146.7h.1M233.9 146.7l.9 1M233.9 146.7l-1 1M234.8 147.7h.1M235.3 147.2l-.5 .5"/>
</g>
<path d="M210.8 144.6h.1M210.8 143.5l1 1.1M211.8 144.6h.1M211.8 143.5l-1 1.1" fill="none" stroke="#804000" stroke-width=".14"/>
<text font-size="7.7" x="41.7" y="14.4">LCD PHONE</text>
<g font-size="4.5">
<text x="204.9" y="77.4">BACKLIGHT0</text>
<text x="110.5" y="85.4">LVDS0</text>
<text x="214.5" y="159">EDP</text>
<text x="88.1" y="179.8">DSI0</text>
<text x="152.1" y="178.2">DSI1</text>
</g>
<g font-size="1.4" fill="#f00">
<text x="36.4" y="32.3">1</text>
<text x="36.4" y="35.5">1</text>
<text x="36.4" y="30.7">1</text>
<text x="36.4" y="33.9">1</text>
<text x="40.4" y="32.3">LVDS0-D0N</text>
<text x="40.4" y="35.5">LVDS0-D1N</text>
<text x="40.4" y="30.7">LVDS0-D0P</text>
<text x="40.4" y="33.9">LVDS0-D1P</text>
<text x="53.2" y="31.7">DSI0-D0N</text>
<text x="53.2" y="34.9">DSI0-D1N</text>
<text x="53.2" y="30.1">DSI0-D0P</text>
<text x="53.2" y="33.3">DSI0-D1P</text>
<text x="36.4" y="38.7">1</text>
<text x="36.4" y="41.9">1</text>
<text x="36.4" y="37.1">1</text>
<text x="36.4" y="40.3">1</text>
<text x="40.4" y="38.7">LVDS0-D2N</text>
<text x="40.4" y="41.9">LVDS0-CKN</text>
<text x="40.4" y="37.1">LVDS0-D2P</text>
<text x="40.4" y="40.3">LVDS0-CKP</text>
<text x="53.2" y="38.1">DSI0-CKN</text>
<text x="53.2" y="41.3">DSI0-D2N</text>
<text x="53.2" y="36.5">DSI0-CKP</text>
<text x="53.2" y="39.7">DSI0-D2P</text>
<text x="36.4" y="45.1">1</text>
<text x="36.4" y="43.5">1</text>
<text x="36.4" y="46.7">1</text>
<text x="40.4" y="45.1">LVDS0-D3N</text>
<text x="40.4" y="43.5">LVDS0-D3P</text>
<text x="40.4" y="46.7">LVDS1-D0P</text>
<text x="53.2" y="44.5">DSI0-D3N</text>
<text x="53.2" y="47.7">DSI1-D0N</text>
<text x="53.2" y="42.9">DSI0-D3P</text>
<text x="53.2" y="46.1">DSI1-D0P</text>
<text x="36.4" y="48.3">1</text>
<text x="36.4" y="51.5">1</text>
<text x="36.4" y="49.9">1</text>
<text x="36.4" y="53.1">1</text>
<text x="40.4" y="48.3">LVDS1-D0N</text>
<text x="40.4" y="51.5">LVDS1-D1N</text>
<text x="40.4" y="49.9">LVDS1-D1P</text>
<text x="40.4" y="53.1">LVDS1-D2P</text>
<text x="53.2" y="50.9">DSI1-D1N</text>
<text x="53.2" y="49.3">DSI1-D1P</text>
<text x="53.2" y="52.5">DSI1-CKP</text>
<text x="94.8" y="52.5">DSI0-D0N</text>
<text x="134.8" y="52.5">DSI0-D0P</text>
<text x="36.4" y="54.7">1</text>
<text x="36.4" y="57.9">1</text>
<text x="36.4" y="56.3">1</text>
<text x="36.4" y="59.5">1</text>
<text x="40.4" y="54.7">LVDS1-D2N</text>
<text x="40.4" y="57.9">LVDS1-CKN</text>
<text x="40.4" y="56.3">LVDS1-CKP</text>
<text x="40.4" y="59.5">LVDS1-D3P</text>
<text x="53.2" y="54.1">DSI1-CKN</text>
<text x="53.2" y="57.3">DSI1-D2N</text>
<text x="53.2" y="55.7">DSI1-D2P</text>
<text x="53.2" y="58.9">DSI1-D3P</text>
<text x="94.8" y="54.1">DSI0-D1N</text>
<text x="94.8" y="55.7">DSI0-CKN</text>
<text x="94.8" y="58.9">DSI0-D2N</text>
<text x="134.8" y="54.1">DSI0-D1P</text>
<text x="134.8" y="55.7">DSI0-CKP</text>
<text x="134.8" y="58.9">DSI0-D2P</text>
<text x="36.4" y="61.1">1</text>
<text x="36.4" y="65.9">1</text>
<text x="36.4" y="64.3">1</text>
<text x="40.4" y="61.1">LVDS1-D3N</text>
<text x="40.4" y="65.9">LCD1-RST</text>
<text x="40.4" y="64.3">LCD0-RST</text>
<text x="53.2" y="60.5">DSI1-D3N</text>
<text x="53.2" y="65.3">LCD1-RST</text>
<text x="53.2" y="63.7">LCD0-RST</text>
<text x="94.8" y="60.5">DSI0-D3N</text>
<text x="94.8" y="62.1">DSI1-D0N</text>
<text x="94.8" y="63.7">DSI1-D1N</text>
<text x="94.8" y="65.3">DSI1-CKN</text>
<text x="134.8" y="60.5">DSI0-D3P</text>
<text x="134.8" y="62.1">DSI1-D0P</text>
<text x="134.8" y="63.7">DSI1-D1P</text>
<text x="134.8" y="65.3">DSI1-CKP</text>
<text x="191.6" y="62.7">1</text>
<text x="191.6" y="65.9">1</text>
<text x="195.6" y="62.7">LCD0-BL-PWREN</text>
<text x="195.6" y="65.9">LCD0-BL-PWM</text>
<text x="208.4" y="62.1">LCD0-BL-EN R46</text>
<text x="208.4" y="65.3">LCD0-PWM</text>
<text x="36.4" y="70.7">1</text>
<text x="40.4" y="70.7">EDP-TX3P</text>
<text x="53.2" y="71.7">EDP-TX3N</text>
<text x="53.2" y="70.1">EDP-TX3P</text>
<text x="94.8" y="68.5">DSI1-D2N</text>
<text x="94.8" y="70.1">DSI1-D3N</text>
<text x="134.8" y="68.5">DSI1-D2P</text>
<text x="134.8" y="70.1">DSI1-D3P</text>
<text x="36.4" y="72.3">1</text>
<text x="36.4" y="75.5">1</text>
<text x="36.4" y="73.9">1</text>
<text x="36.4" y="77.1">1</text>
<text x="40.4" y="72.3">EDP-TX3N</text>
<text x="40.4" y="75.5">EDP-TX2N</text>
<text x="40.4" y="73.9">EDP-TX2P</text>
<text x="40.4" y="77.1">EDP-TX1P</text>
<text x="53.2" y="74.9">EDP-TX2N</text>
<text x="53.2" y="73.3">EDP-TX2P</text>
<text x="53.2" y="76.5">EDP-TX1P</text>
<text x="36.4" y="78.7">1</text>
<text x="36.4" y="81.9">1</text>
<text x="36.4" y="80.3">1</text>
<text x="36.4" y="83.5">1</text>
<text x="40.4" y="78.7">EDP-TX1N</text>
<text x="40.4" y="81.9">EDP-TX0N</text>
<text x="40.4" y="80.3">EDP-TX0P</text>
<text x="40.4" y="83.5">EDP-AUXP</text>
<text x="53.2" y="78.1">EDP-TX1N</text>
<text x="53.2" y="81.3">EDP-TX0N</text>
<text x="53.2" y="79.7">EDP-TX0P</text>
<text x="53.2" y="82.9">EDP-AUXP</text>
<text x="36.4" y="85.1">1</text>
<text x="36.6" y="88.7">1</text>
<text x="40.4" y="85.1">EDP-AUXN</text>
<text x="40.6" y="88.7">EDP-HPD</text>
<text x="53.2" y="87.7">EDP-HPD</text>
<text x="53.2" y="84.5">EDP-AUXN</text>
<text x="68.4" y="131.5">1</text>
<text x="68.4" y="129.9">1</text>
<text x="68.4" y="128.3">1</text>
<text x="72.4" y="131.5">CTP0-INT</text>
<text x="72.4" y="129.9">TWI0-SCK</text>
<text x="72.4" y="128.3">TWI0-SDA</text>
<text x="134" y="131.5">1</text>
<text x="134" y="129.9">1</text>
<text x="134" y="128.3">1</text>
<text x="138" y="131.5">CTP1-INT</text>
<text x="138" y="129.9">TWI5-SCK</text>
<text x="138" y="128.3">TWI5-SDA</text>
<text x="68.4" y="133.1">1</text>
<text x="72.4" y="133.1">CTP0-RST</text>
<text x="78.8" y="137.3">LCD0-RST</text>
<text x="78.8" y="134.1">LCD0-PWM</text>
<text x="78.8" y="135.7">LCD0-BL-EN</text>
<text x="134" y="133.1">1</text>
<text x="134" y="134.7">1</text>
<text x="134" y="136.3">1</text>
<text x="138" y="133.1">CTP1-RST</text>
<text x="138" y="134.7">LCD1-BL-PWM</text>
<text x="138" y="136.3">LCD1-BL-PWREN</text>
<text x="152.4" y="137.3">LCD1-RST</text>
<text x="205.2" y="132.5">EDP-TX0N</text>
<text x="205.2" y="134.1">EDP-TX1N</text>
<text x="205.2" y="135.7">EDP-TX2N</text>
<text x="205.2" y="137.3">EDP-TX3N</text>
<text x="226" y="132.5">EDP-TX0P</text>
<text x="226" y="134.1">EDP-TX1P</text>
<text x="226" y="135.7">EDP-TX2P</text>
<text x="226" y="137.3">EDP-TX3P</text>
<text x="78.8" y="140.5">DSI0-D3N</text>
<text x="78.8" y="142.1">DSI0-D3P</text>
<text x="144.4" y="140.5">DSI1-D3N</text>
<text x="144.4" y="142.1">DSI1-D3P</text>
<text x="205.2" y="140.5">EDP-AUXN 15</text>
<text x="226" y="140.5">EDP-AUXP</text>
<text x="78.8" y="145.3">DSI0-D2N</text>
<text x="78.8" y="146.9">DSI0-D2P</text>
<text x="144.4" y="145.3">DSI1-D2N</text>
<text x="144.4" y="146.9">DSI1-D2P</text>
<text x="240.4" y="146.9">EDP-HPD</text>
<text x="78.8" y="150.1">DSI0-CKN</text>
<text x="78.8" y="151.7">DSI0-CKP</text>
<text x="78.8" y="154.9">DSI0-D1N</text>
<text x="144.4" y="150.1">DSI1-CKN</text>
<text x="144.4" y="151.7">DSI1-CKP</text>
<text x="144.4" y="154.9">DSI1-D1N</text>
<text x="78.8" y="159.7">DSI0-D0N</text>
<text x="78.8" y="156.5">DSI0-D1P</text>
<text x="78.8" y="161.3">DSI0-D0P</text>
<text x="144.4" y="159.7">DSI1-D0N</text>
<text x="144.4" y="156.5">DSI1-D1P</text>
<text x="144.4" y="161.3">DSI1-D0P</text>
</g>
<g font-size="1.4">
<text x="96.1" y="41.3">VCC-LVDS</text>
<text x="131.3" y="41.3">VCC-LVDS</text>
<text x="108.6" y="47.7">1</text>
<text x="124.4" y="47.7">2</text>
<text x="197.1" y="45.8">VCC_12V</text>
<text x="244.6" y="44.5">1</text>
<text x="244.6" y="46.1">2</text>
<text x="244.6" y="47.7">3</text>
<text x="108.6" y="49.3">3</text>
<text x="108.6" y="50.9">5</text>
<text x="108.6" y="52.5">7</text>
<text x="124.4" y="49.3">4</text>
<text x="124.4" y="50.9">6</text>
<text x="124.4" y="52.5">8</text>
<text x="160.3" y="52.2">VCC_3V3</text>
<text x="180.9" y="49.3">VCC-LVDS</text>
<text x="197.1" y="52.2">VCC_5V</text>
<text x="209.4" y="49.3">1</text>
<text x="209.4" y="50.9">3</text>
<text x="209.4" y="52.5">5</text>
<text x="217.2" y="49.3">2</text>
<text x="217.2" y="50.9">4</text>
<text x="217.2" y="52.5">6</text>
<text x="244.6" y="49.3">4</text>
<text x="244.6" y="50.9">5</text>
<text x="244.6" y="52.5">6</text>
<text x="107.8" y="55.7">11</text>
<text x="107.8" y="57.3">13</text>
<text x="107.8" y="58.9">15</text>
<text x="108.6" y="54.1">9</text>
<text x="124.4" y="54.1">10</text>
<text x="124.4" y="55.7">12</text>
<text x="124.4" y="57.3">14</text>
<text x="124.4" y="58.9">16</text>
<text x="160.3" y="58.6">VCC_5V</text>
<text x="172.6" y="55.7">1</text>
<text x="172.6" y="57.3">3</text>
<text x="172.6" y="58.9">5</text>
<text x="180.4" y="55.7">2</text>
<text x="180.4" y="57.3">4</text>
<text x="180.4" y="58.9">6</text>
<text x="197.1" y="57">VCC_3V3</text>
<text x="230.5" y="54.1">R0603</text>
<text x="231" y="58.9">VCC_3V3</text>
<text x="107.8" y="60.5">17</text>
<text x="107.8" y="62.1">19</text>
<text x="107.8" y="63.7">21</text>
<text x="107.8" y="65.3">23</text>
<text x="124.4" y="60.5">18</text>
<text x="124.4" y="62.1">20</text>
<text x="124.4" y="63.7">22</text>
<text x="124.4" y="65.3">24</text>
<text x="160.3" y="63.4">VCC_12V</text>
<text x="225.7" y="65.3">R0603</text>
<text x="225.7" y="62.1">R0603</text>
<text x="241.7" y="62.1">GND</text>
<text x="107.8" y="66.9">25</text>
<text x="107.8" y="68.5">27</text>
<text x="107.8" y="70.1">29</text>
<text x="124.4" y="66.9">26</text>
<text x="124.4" y="68.5">28</text>
<text x="124.4" y="70.1">30</text>
<text x="100.9" y="79.7">GND</text>
<text x="131.3" y="79.7">GND</text>
<text x="84.9" y="105.3">VCC_5V</text>
<text x="150.5" y="105.3">VCC_5V</text>
<text x="80.7" y="116.5">C0603</text>
<text x="102.2" y="116.5">1</text>
<text x="102.2" y="118.1">2</text>
<text x="102.2" y="119.7">3</text>
<text x="146.3" y="116.5">C0603</text>
<text x="167.8" y="116.5">1</text>
<text x="167.8" y="118.1">2</text>
<text x="167.8" y="119.7">3</text>
<text x="58.3" y="121">VCC_3V3</text>
<text x="78.5" y="122.9">GND</text>
<text x="83.1" y="123.5">GND</text>
<text x="102.2" y="121.3">4</text>
<text x="102.2" y="122.9">5</text>
<text x="102.2" y="124.5">6</text>
<text x="123.9" y="121">VCC_3V3</text>
<text x="144.1" y="122.9">GND</text>
<text x="148.7" y="123.5">GND</text>
<text x="167.8" y="121.3">4</text>
<text x="167.8" y="122.9">5</text>
<text x="167.8" y="124.5">6</text>
<text x="201.7" y="124.5">VCC-LVDS</text>
<text x="230.5" y="124.5">VCC-LVDS</text>
<text x="101.3" y="130.9">10</text>
<text x="102.2" y="126.1">7</text>
<text x="102.2" y="127.7">8</text>
<text x="102.2" y="129.3">9</text>
<text x="167" y="130.9">10</text>
<text x="167.8" y="126.1">7</text>
<text x="167.8" y="127.7">8</text>
<text x="167.8" y="129.3">9</text>
<text x="214.2" y="129.3">1</text>
<text x="214.2" y="130.9">3</text>
<text x="222" y="129.3">2</text>
<text x="222" y="130.9">4</text>
<text x="236.9" y="131.5">GND</text>
<text x="61.5" y="132.5">C0603</text>
<text x="101.3" y="132.5">11</text>
<text x="101.3" y="134.1">12</text>
<text x="101.3" y="135.7">13</text>
<text x="101.3" y="137.3">14</text>
<text x="127.1" y="132.5">C0603</text>
<text x="167" y="132.5">11</text>
<text x="167" y="134.1">12</text>
<text x="167" y="135.7">13</text>
<text x="167" y="137.3">14</text>
<text x="213.4" y="137.3">11</text>
<text x="214.2" y="132.5">5</text>
<text x="214.2" y="134.1">7</text>
<text x="214.2" y="135.7">9</text>
<text x="222" y="132.5">6</text>
<text x="222" y="134.1">8</text>
<text x="222" y="135.7">10</text>
<text x="222" y="137.3">12</text>
<text x="101.3" y="138.9">15</text>
<text x="101.3" y="140.5">16</text>
<text x="101.3" y="142.1">17</text>
<text x="101.3" y="143.7">18</text>
<text x="167" y="138.9">15</text>
<text x="167" y="140.5">16</text>
<text x="167" y="142.1">17</text>
<text x="167" y="143.7">18</text>
<text x="213.4" y="138.9">13</text>
<text x="213.4" y="142.1">17</text>
<text x="213.4" y="143.7">19</text>
<text x="222" y="138.9">14</text>
<text x="222" y="140.5">16</text>
<text x="222" y="142.1">18</text>
<text x="222" y="143.7">20</text>
<text x="236.9" y="139.5">GND</text>
<text x="236.9" y="142.7">GND</text>
<text x="101.3" y="145.3">19</text>
<text x="101.3" y="146.9">20</text>
<text x="101.3" y="148.5">21</text>
<text x="167" y="145.3">19</text>
<text x="167" y="146.9">20</text>
<text x="167" y="148.5">21</text>
<text x="198.5" y="148.5">GND</text>
<text x="233.7" y="148.5">R0603</text>
<text x="101.3" y="150.1">22</text>
<text x="101.3" y="151.7">23</text>
<text x="101.3" y="153.3">24</text>
<text x="101.3" y="154.9">25</text>
<text x="167" y="150.1">22</text>
<text x="167" y="151.7">23</text>
<text x="167" y="153.3">24</text>
<text x="167" y="154.9">25</text>
<text x="101.3" y="156.5">26</text>
<text x="101.3" y="158.1">27</text>
<text x="101.3" y="159.7">28</text>
<text x="101.3" y="161.3">29</text>
<text x="167" y="156.5">26</text>
<text x="167" y="158.1">27</text>
<text x="167" y="159.7">28</text>
<text x="167" y="161.3">29</text>
<text x="101.3" y="162.9">30</text>
<text x="167" y="162.9">30</text>
<text x="94.5" y="170.9">GND</text>
<text x="160.1" y="170.9">GND</text>
<text x="216.1" y="196.5">Title</text>
<text x="216.1" y="201.3">Size</text>
<text x="217.7" y="202.9">Custom&lt;Doc&gt;</text>
<text x="222.5" y="201.3">Document Number</text>
<text x="222.5" y="198.1">QIHUA-X527 BOARD</text>
<text x="268.9" y="201.3">Rev</text>
<text x="270.5" y="202.9">&lt;RevCode&gt;</text>
<text x="216.1" y="206.1">Date:</text>
<text x="224.4" y="206.1">Thursday, August 07, 2025</text>
<text x="248.1" y="206.1">Sheet</text>
<text x="256.1" y="206.1">6</text>
<text x="260.9" y="206.1">of</text>
<text x="265.7" y="206.1">14</text>
</g>
<g font-size="1.4" fill="#000080">
<text x="246.5" y="41.3">J9</text>
<text x="112.1" y="43.9">J7</text>
<text x="212.9" y="45.5">J8</text>
<text x="176.1" y="51.9">J10</text>
<text x="230.5" y="50.9">R45</text>
<text x="230.5" y="52.5">4.7K/NC</text>
<text x="211" y="57.9">CON6A</text>
<text x="246.5" y="57.3">CON6</text>
<text x="174.2" y="64.3">CON6A</text>
<text x="217.7" y="65.3">R47</text>
<text x="222.5" y="65.3">0R</text>
<text x="222.5" y="62.1">0R</text>
<text x="113.7" y="76.5">LVDS_30P</text>
<text x="80.7" y="113.3">C26</text>
<text x="105.7" y="109.5">J11</text>
<text x="146.3" y="113.3">C27</text>
<text x="171.3" y="109.5">J12</text>
<text x="80.7" y="114.9">0.1uF</text>
<text x="146.3" y="114.9">0.1uF</text>
<text x="61.5" y="129.3">C28</text>
<text x="61.5" y="130.9">0.1uF</text>
<text x="127.1" y="129.3">C29</text>
<text x="127.1" y="130.9">0.1uF</text>
<text x="216.1" y="126.1">J35</text>
<text x="216.1" y="148.5">CON20A</text>
<text x="228.9" y="146.9">R142</text>
<text x="233.7" y="146.9">22R</text>
<text x="104.1" y="172.5">CON30_DSI</text>
<text x="169.7" y="172.5">CON30_DSI</text>
</g>
<g font-size="1.4" fill="#004080">
<text x="111.3" y="48.7">VCC</text>
<text x="111.3" y="50.2">VCC</text>
<text x="111.3" y="51.8">GND</text>
<text x="111.3" y="53.4">RXO0-</text>
<text x="117.7" y="53.4">RXO0+</text>
<text x="119.3" y="50.2">GND</text>
<text x="119.3" y="51.8">GND</text>
<text x="119.4" y="48.7">VCC</text>
<text x="212.1" y="50.2">1</text>
<text x="212.1" y="51.8">3</text>
<text x="212.1" y="53.4">5</text>
<text x="214.5" y="50.2">2</text>
<text x="214.5" y="51.8">4</text>
<text x="214.5" y="53.4">6</text>
<text x="111.3" y="55.1">RXO1-</text>
<text x="111.3" y="56.7">RXO2-</text>
<text x="111.3" y="58.3">GND</text>
<text x="111.3" y="59.8">RXOC-</text>
<text x="117.5" y="59.8">RXOC+</text>
<text x="117.7" y="55.1">RXO1+</text>
<text x="118" y="56.7">RX02+</text>
<text x="119.3" y="58.3">GND</text>
<text x="175.3" y="56.7">1</text>
<text x="175.3" y="58.3">3</text>
<text x="175.3" y="59.8">5</text>
<text x="177.7" y="56.7">2</text>
<text x="177.7" y="58.3">4</text>
<text x="177.7" y="59.8">6</text>
<text x="111.3" y="61.4">RXO3-</text>
<text x="111.3" y="63.1">RXE0-</text>
<text x="111.3" y="64.7">RXE1-</text>
<text x="117.7" y="61.4">RXO3+</text>
<text x="117.9" y="63.1">RXE0+</text>
<text x="117.9" y="64.7">RXE1+</text>
<text x="111.3" y="66.3">RXE2-</text>
<text x="111.3" y="67.8">GND</text>
<text x="111.3" y="69.4">RXEC-</text>
<text x="111.3" y="71.1">RXE3-</text>
<text x="117.6" y="69.4">RXEC+</text>
<text x="117.9" y="66.3">RXE2+</text>
<text x="117.9" y="71.1">RXE3+</text>
<text x="119.3" y="67.8">GND</text>
<text x="104.9" y="117.5">1</text>
<text x="104.9" y="119.1">2</text>
<text x="170.5" y="117.5">1</text>
<text x="170.5" y="119.1">2</text>
<text x="104.9" y="120.7">3</text>
<text x="104.9" y="122.3">4</text>
<text x="104.9" y="123.9">5</text>
<text x="104.9" y="125.5">6</text>
<text x="170.5" y="120.7">3</text>
<text x="170.5" y="122.3">4</text>
<text x="170.5" y="123.9">5</text>
<text x="170.5" y="125.5">6</text>
<text x="104.9" y="127.1">7</text>
<text x="104.9" y="128.7">8</text>
<text x="104.9" y="130.3">9</text>
<text x="104.9" y="131.9">10</text>
<text x="170.5" y="127.1">7</text>
<text x="170.5" y="128.7">8</text>
<text x="170.5" y="130.3">9</text>
<text x="170.5" y="131.9">10</text>
<text x="104.9" y="133.5">11</text>
<text x="104.9" y="135.1">12</text>
<text x="104.9" y="136.7">13</text>
<text x="170.5" y="133.5">11</text>
<text x="170.5" y="135.1">12</text>
<text x="170.5" y="136.7">13</text>
<text x="104.9" y="138.3">14</text>
<text x="104.9" y="139.9">15</text>
<text x="104.9" y="141.5">16</text>
<text x="104.9" y="143.1">17</text>
<text x="170.5" y="138.3">14</text>
<text x="170.5" y="139.9">15</text>
<text x="170.5" y="141.5">16</text>
<text x="170.5" y="143.1">17</text>
<text x="104.9" y="144.7">18</text>
<text x="104.9" y="146.3">19</text>
<text x="104.9" y="147.9">20</text>
<text x="104.9" y="149.5">21</text>
<text x="170.5" y="144.7">18</text>
<text x="170.5" y="146.3">19</text>
<text x="170.5" y="147.9">20</text>
<text x="170.5" y="149.5">21</text>
<text x="104.9" y="151.1">22</text>
<text x="104.9" y="152.7">23</text>
<text x="104.9" y="154.3">24</text>
<text x="104.9" y="155.9">25</text>
<text x="170.5" y="151.1">22</text>
<text x="170.5" y="152.7">23</text>
<text x="170.5" y="154.3">24</text>
<text x="170.5" y="155.9">25</text>
<text x="104.9" y="157.5">26</text>
<text x="104.9" y="159.1">27</text>
<text x="104.9" y="160.7">28</text>
<text x="170.5" y="157.5">26</text>
<text x="170.5" y="159.1">27</text>
<text x="170.5" y="160.7">28</text>
<text x="104.9" y="162.3">29</text>
<text x="104.9" y="163.9">30</text>
<text x="170.5" y="162.3">29</text>
<text x="170.5" y="163.9">30</text>
</g>
<text font-size="1.3" x="220.9" y="194.7">www.qihua-x.com</text>
<g font-size="1.1">
<text x="46.2" y="1.2">5</text>
<text x="96.7" y="1.2">4</text>
<text x="147.3" y="1.2">3</text>
<text x="197.8" y="1.2">2</text>
<text x="248.4" y="1.2">1</text>
<text x="19.7" y="28.2">D</text>
<text x="274.1" y="28.2">D</text>
<text x="19.7" y="79.4">C</text>
<text x="274.1" y="79.4">C</text>
<text x="19.7" y="130.6">B</text>
<text x="274.1" y="130.6">B</text>
<text x="19.7" y="181.8">A</text>
<text x="274.1" y="181.8">A</text>
<text x="46.2" y="207.6">5</text>
<text x="96.7" y="207.6">4</text>
<text x="147.3" y="207.6">3</text>
<text x="197.8" y="207.6">2</text>
<text x="248.4" y="207.6">1</text>
</g>
</svg>
